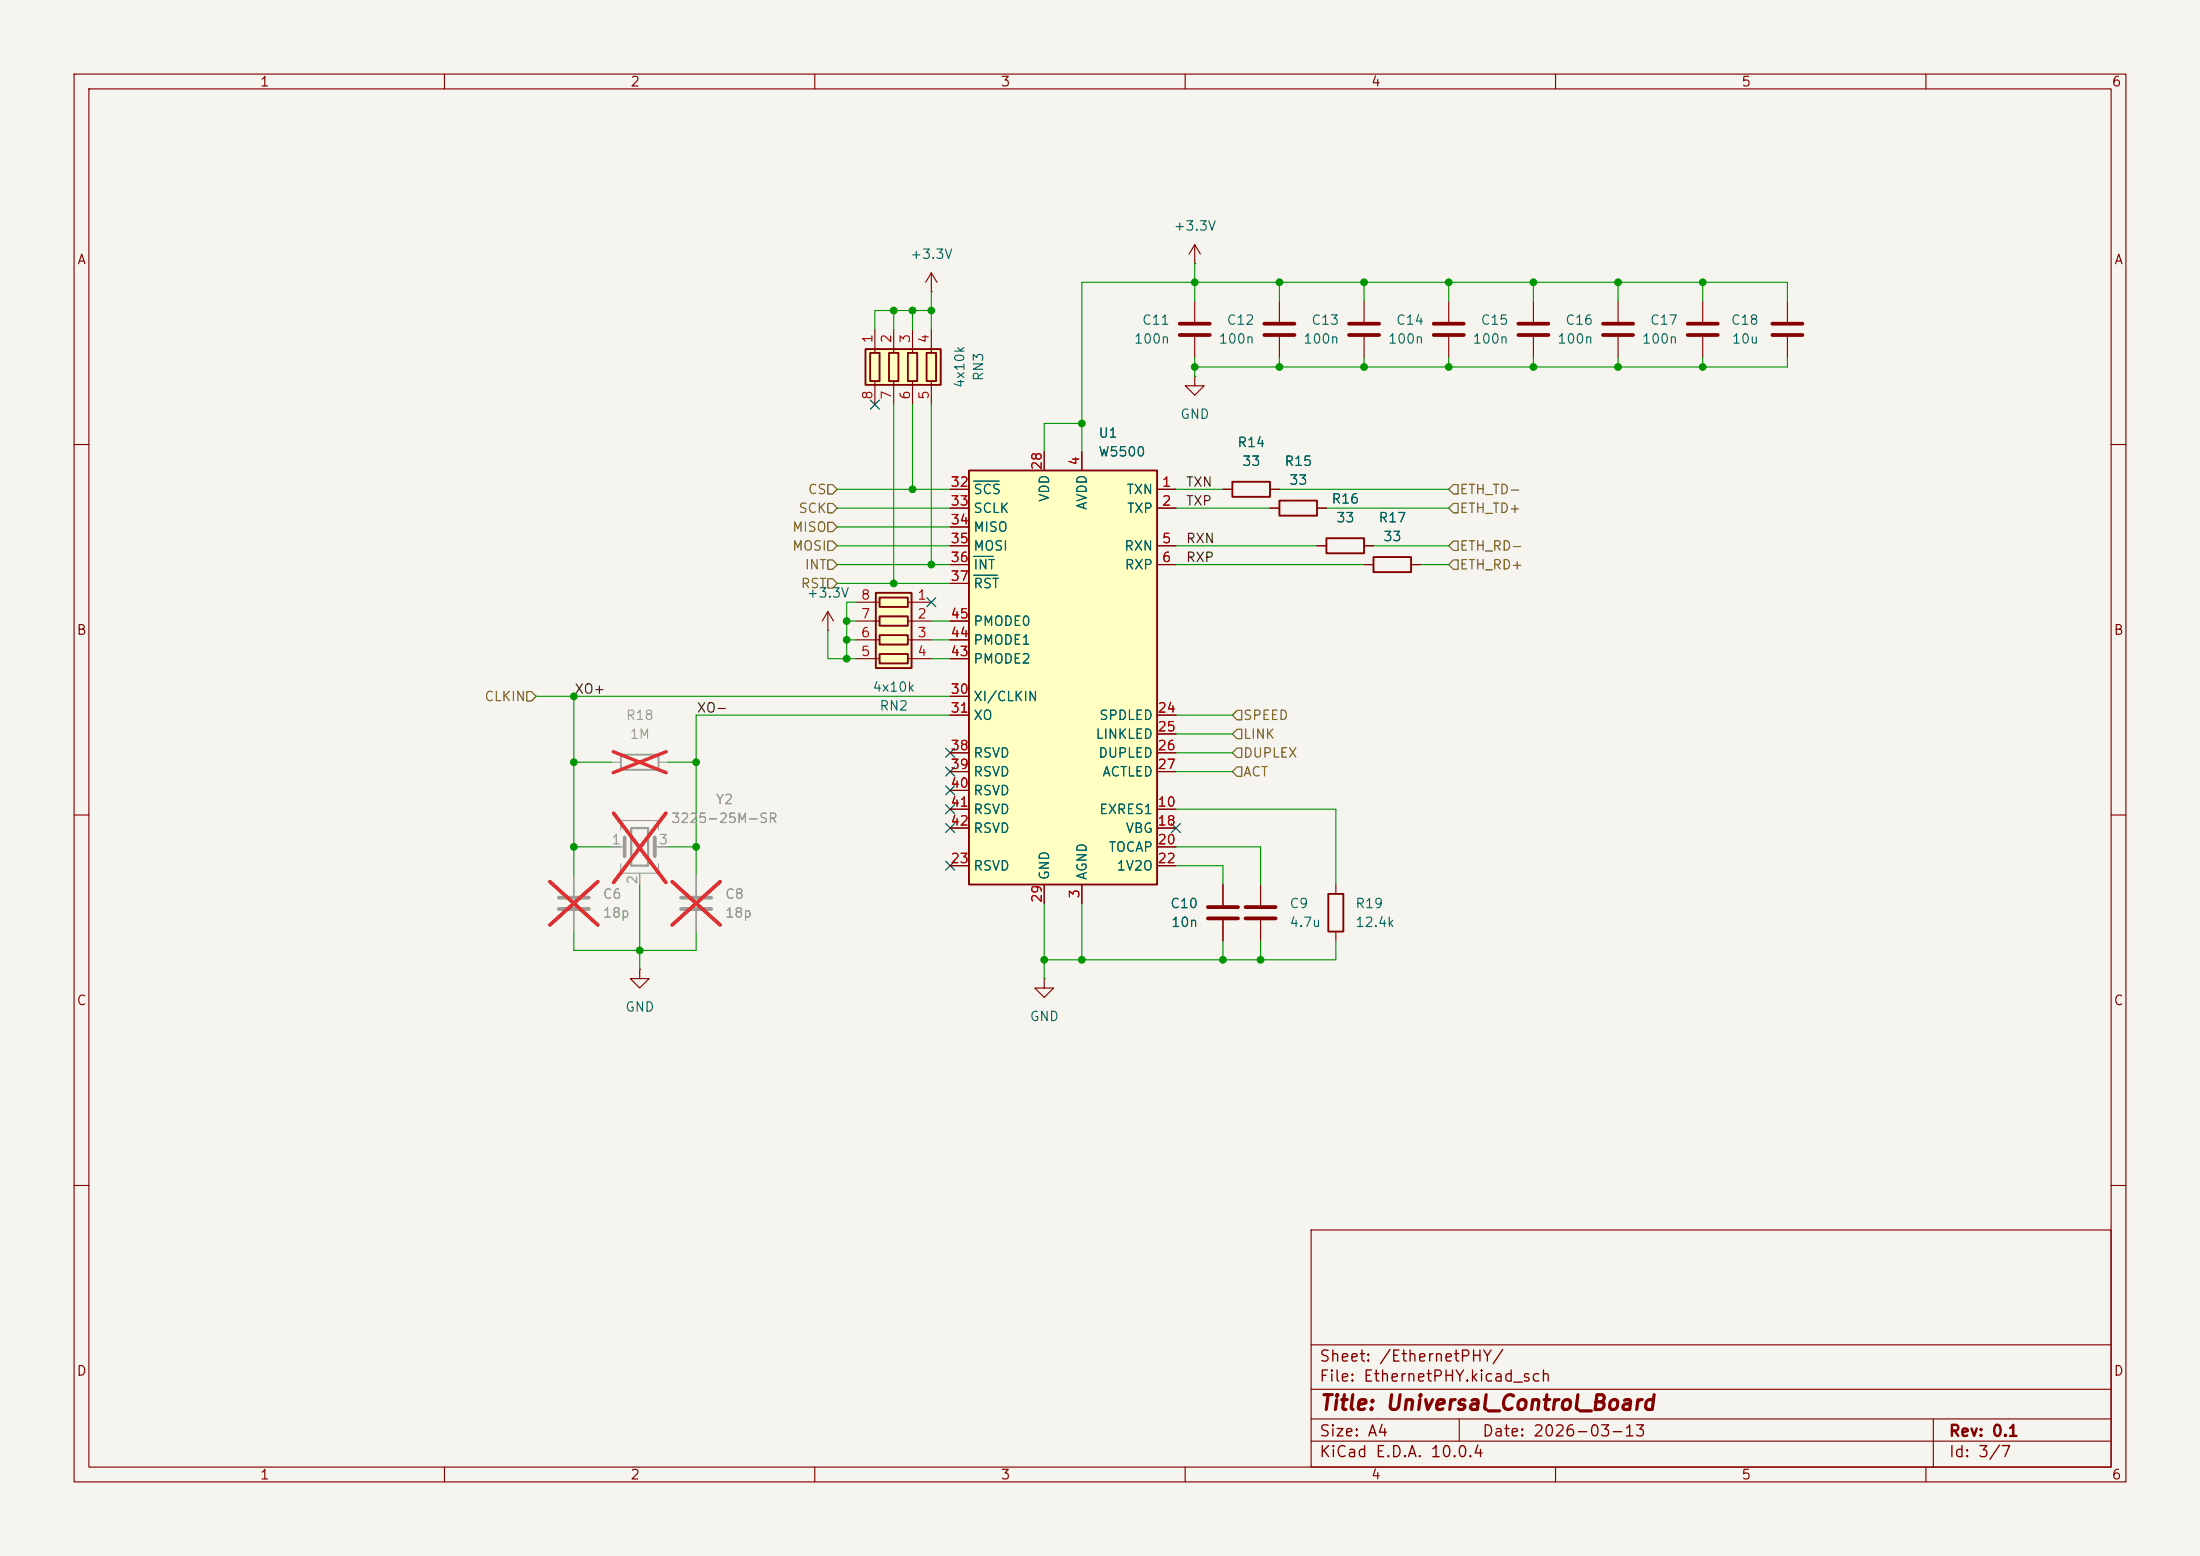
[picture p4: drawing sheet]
<svg xmlns="http://www.w3.org/2000/svg" width="297mm" height="210mm" viewBox="0 0 297 210" stroke-linecap="round" stroke-linejoin="round" font-family="sans-serif">
<path d="M0 0h297v210h-297z" fill="#f5f4ef" stroke="#f5f4ef" stroke-width=".14"/>
<g fill="none" stroke="#840000" stroke-width=".15">
<path d="M10 10h277v190h-277zM12 12h273v186h-273zM60 10v2M110 10v2M160 10v2M210 10v2M260 10v2M184.1 40.6v2.8M184.1 45.5v2.8M10 60h2M285 60h2M10 110h2"/>
<path d="M285 110h2M10 160h2M177 166h108v32h-108zM285 160h2M60 198v2M110 198v2M160 198v2M177 194.5h108M177 191.5h108M177 187.5h108M177 181.5h108M197 191.5v3"/>
<path d="M210 198v2M260 198v2M261 191.5v6.5"/>
</g>
<path d="M182.1 45.2h4.1M182.1 43.7h4.1" fill="none" stroke="#840000" stroke-width=".51"/>
<path d="M116.8 47.1h10.2v4.8h-10.2z" fill="#ffffc2"/>
<path d="M116.8 47.1h10.2v4.8h-10.2zM117.5 47.6h1.2v3.8h-1.2zM120 47.6h1.3v3.8h-1.3zM122.6 47.6h1.2v3.8h-1.2zM125.1 47.6h1.3v3.8h-1.3zM179.3 120.7h2.1v5h-2.1z" fill="none" stroke="#840000" stroke-width=".25"/>
<g fill="none" stroke="#840000" stroke-width=".15">
<path d="M118.1 44.5v3.1M118.1 51.4v3.2M120.6 44.5v3.1M120.6 51.4v3.2M123.2 44.5v3.1M123.2 51.4v3.2M125.7 44.5v3.1M125.7 51.4v3.2M172.7 40.6v2.8M172.7 45.5v2.8M195.6 40.6v2.8M195.6 45.5v2.8"/>
<path d="M218.4 40.6v2.8M218.4 45.5v2.8M229.9 40.6v2.8M229.9 45.5v2.8M111.8 85.1h.1M111.8 82.6l-.8 1.2M111.8 82.6l.7 1.2M111.8 82.6v2.5M170.2 119.4v2.8M180.3 119.4v1.3M86.4 130.8v1.3h1.2l-1.2 1.3-1.3-1.3h1.3M86.4 130.8h.1"/>
<path d="M170.2 124.2v2.8M180.3 125.7v1.3"/>
</g>
<path d="M170.7 45.2h4.1M170.7 43.7h4.1M193.5 45.2h4.1M193.5 43.7h4.1M216.4 45.2h4.1M216.4 43.7h4.1M227.8 45.2h4.1M227.8 43.7h4.1M168.1 122.4h4.1M168.1 124h4.1" fill="none" stroke="#840000" stroke-width=".51"/>
<path d="M75.4 121.2h4.1M75.4 122.7h4.1" fill="none" stroke="#9c9b98" stroke-width=".51"/>
<path d="M77.5 118.1v2.8M82.5 102.9h1.3M88.9 102.9h1.3M77.5 122.9v2.8" fill="none" stroke="#9c9b98" stroke-width=".15"/>
<path d="M74.2 119l6.5 5.8M80.7 119l-6.5 5.8M82.8 101.5l7.1 2.8M89.9 101.5l-7.1 2.8" fill="none" stroke="#e12e31" stroke-width=".46"/>
<path d="M83.8 101.9h5.1v2h-5.1z" fill="none" stroke="#9c9b98" stroke-width=".25"/>
<path d="M118.2 80h4.9v10.2h-4.9z" fill="#ffffc2"/>
<path d="M179.1 72.6h5v2.1h-5zM185.4 75.2h5.1v2h-5.1zM118.2 80h4.9v10.2h-4.9zM118.7 80.6h3.9v1.3h-3.9zM118.7 83.2h3.9v1.3h-3.9zM118.7 85.7h3.9v1.3h-3.9zM118.7 88.3h3.9v1.2h-3.9z" fill="none" stroke="#840000" stroke-width=".25"/>
<g fill="none" stroke="#840000" stroke-width=".15">
<path d="M161.3 35.6h.1M161.3 33v2.6M161.3 33l-.8 1.3M161.3 33l.8 1.3M161.3 40.6v2.8M161.3 45.5v2.8M207 40.6v2.8M207 45.5v2.8M177.8 73.7h1.3M184.1 76.2h1.3M184.1 73.7h1.3M190.5 76.2h1.3"/>
<path d="M115.6 81.3h3.1M115.6 83.8h3.1M115.6 86.4h3.1M115.6 88.9h3.1M122.6 81.3h3.1M122.6 83.8h3.1M122.6 86.4h3.1M122.6 88.9h3.1"/>
</g>
<path d="M159.3 45.2h4M159.3 43.7h4M205 45.2h4M205 43.7h4" fill="none" stroke="#840000" stroke-width=".51"/>
<path d="M130.8 63.5h25.4v55.9h-25.4z" fill="#ffffc2"/>
<path d="M130.8 63.5h25.4v55.9h-25.4zM166.4 65h5v2.1h-5zM172.7 67.6h5.1v2h-5.1z" fill="none" stroke="#840000" stroke-width=".25"/>
<g fill="none" stroke="#840000" stroke-width=".15">
<path d="M125.7 39.4h.1M125.7 36.8l-.7 1.3M125.7 36.8l.8 1.3M125.7 36.8v2.6M161.3 50.8v1.3h1.3l-1.3 1.2-1.3-1.2h1.3M161.3 50.8h.1M241.3 40.6v2.8M241.3 45.5v2.8M128.3 66h2.5M128.3 68.6h2.5M128.3 73.7h2.5M128.3 76.2h2.5"/>
<path d="M128.3 71.1h2.5M128.3 78.7h2.5M141 61v2.5M146 61v2.5M156.2 66h2.5M156.2 68.6h2.5M156.2 73.7h2.5M156.2 76.2h2.5M165.1 66h1.3M171.4 66h1.3M171.4 68.6h1.3M177.8 68.6h1.3"/>
<path d="M177.8 73.7h1.3M184.1 73.7h1.3M184.1 76.2h1.3M190.5 76.2h1.3M128.3 96.5h2.5M128.3 94h2.5M128.3 88.9h2.5M128.3 86.4h2.5M128.3 83.8h2.5M156.2 96.5h2.5M156.2 99.1h2.5M128.3 109.2h2.5"/>
<path d="M128.3 111.8h2.5M128.3 116.8h2.5M128.3 101.6h2.5M128.3 104.1h2.5M128.3 106.7h2.5M141 119.4v2.5M146 119.4v2.5M156.2 109.2h2.5M156.2 111.8h2.5M156.2 114.3h2.5M156.2 116.8h2.5M156.2 101.6h2.5"/>
<path d="M156.2 104.1h2.5M165.1 119.4v2.8M141 132.1v1.3h1.2l-1.2 1.2-1.3-1.2h1.3M141 132.1h.1M165.1 124.2v2.8"/>
</g>
<path d="M131.4 64.9h3.5M131.4 75.1h2.7M131.4 77.6h3.2" fill="none" stroke="#006464" stroke-width=".15"/>
<path d="M84.3 113v2.6M88.4 113v2.6M91.9 121.2h4.1M91.9 122.7h4.1" fill="none" stroke="#9c9b98" stroke-width=".51"/>
<path d="M77.5 118.1v2.8M82.5 114.3h1.8M83.8 112v-1.3h5.1v1.3M83.8 116.6v1.3h5.1v-1.3M86.4 117.9v1.5M88.4 114.3h1.8M94 118.1v2.8M77.5 122.9v2.8M94 122.9v2.8" fill="none" stroke="#9c9b98" stroke-width=".15"/>
<path d="M74.2 119l6.5 5.8M80.7 119l-6.5 5.8M82.8 109.8l7.1 9.3M89.9 109.8l-7.1 9.3M90.7 119l6.5 5.8M97.2 119l-6.5 5.8" fill="none" stroke="#e12e31" stroke-width=".46"/>
<path d="M85.2 111.8h2.3v5h-2.3z" fill="none" stroke="#9c9b98" stroke-width=".3"/>
<path d="M239.3 43.7h4M239.3 45.2h4M163.1 124h4M163.1 122.4h4" fill="none" stroke="#840000" stroke-width=".51"/>
<g fill="none" stroke="#725600" stroke-width=".15">
<path d="M111.8 65.4h.6l.6 .6-.6 .7h-.6zM111.8 67.9h.6l.6 .7-.6 .6h-.6zM111.8 70.5h.6l.6 .6-.6 .7h-.6zM111.8 75.6h.6l.6 .6-.6 .6h-.6zM111.8 78.1h.6l.6 .6-.6 .7h-.6zM111.8 73h.6l.6 .7-.6 .6h-.6zM195.6 73.7l.6-.7h.6v1.3h-.6zM196.2 75.6h.6v1.2h-.6l-.6-.6zM196.2 65.4h.6v1.3h-.6l-.6-.7zM196.2 67.9h.6v1.3h-.6l-.6-.6zM71.1 93.3h.7l.6 .7-.6 .6h-.7zM166.4 99.1l.6-.7h.6v1.3h-.6z"/>
<path d="M167 95.9h.6v1.3h-.6l-.6-.7zM166.4 104.1l.6-.6h.6v1.3h-.6zM167 101h.6v1.2h-.6l-.6-.6z"/>
</g>
<g fill="none" stroke="#009600" stroke-width=".15">
<path d="M125.7 39.4v5.1M161.3 35.6v5M172.7 38.1v2.5M184.1 38.1v2.5M195.6 38.1v2.5M207 38.1v2.5M218.4 38.1v2.5M229.9 38.1v2.5M120.6 41.9v2.6M120.6 54.6v24.1M123.2 41.9v2.6M123.2 54.6v11.4"/>
<path d="M125.7 54.6v21.6M125.7 41.9h-7.6v2.6M146 57.2h-5v3.8M161.3 48.3v2.5M172.7 48.3v1.2M184.1 48.3v1.2M195.6 48.3v1.2M207 48.3v1.2M218.4 48.3v1.2M229.9 48.3v1.2M241.3 40.6v-2.5h-95.3v22.9M241.3 48.3v1.2h-80"/>
<path d="M113 73.7h15.3M113 76.2h15.3M113 66h15.3M113 68.6h15.3M113 78.7h15.3M113 71.1h15.3M158.7 73.7h19.1M158.7 76.2h25.4M158.7 66h6.4M158.7 68.6h12.7M172.7 66h22.9M179.1 68.6h16.5"/>
<path d="M185.4 73.7h10.2M191.8 76.2h3.8M72.4 94h55.9M77.5 94v24.1M111.8 85.1v3.8h3.8M114.3 83.8h1.3M114.3 86.4h1.3M115.6 81.3h-1.3v7.6M125.7 83.8h2.6M125.7 86.4h2.6M125.7 88.9h2.6M128.3 96.5h-34.3v21.6"/>
<path d="M158.7 99.1h7.7M158.7 96.5h7.7M77.5 102.9h5M77.5 114.3h5M86.4 119.4v11.4M90.2 102.9h3.8M90.2 114.3h3.8M158.7 114.3h11.5v5.1M158.7 116.8h6.4v2.6M158.7 109.2h21.6v10.2M158.7 104.1h7.7M158.7 101.6h7.7"/>
<path d="M77.5 125.7v2.6h16.5v-2.6M141 121.9v10.2M146 121.9v7.6M165.1 127v2.5M170.2 127v2.5M180.3 127v2.5h-39.3"/>
</g>
<g fill="none" stroke="#000084" stroke-width=".15">
<path d="M117.5 54l1.2 1.2M118.7 54l-1.2 1.2M125.1 80.7l1.2 1.2M126.3 80.7l-1.2 1.2M127.7 116.2l1.2 1.2M127.7 103.5l1.2 1.2M127.7 108.6l1.2 1.2M127.7 101l1.2 1.2M127.7 111.2l1.2 1.2M127.7 106.1l1.2 1.2M128.9 116.2l-1.2 1.2M128.9 103.5l-1.2 1.2"/>
<path d="M128.9 108.6l-1.2 1.2M128.9 101l-1.2 1.2M128.9 111.2l-1.2 1.2M128.9 106.1l-1.2 1.2M158.1 111.2l1.3 1.2M159.4 111.2l-1.3 1.2"/>
</g>
<g fill="#009600" stroke="#009600" stroke-width=".14">
<circle cx="229.9" cy="38.1" r=".46"/>
<circle cx="218.4" cy="38.1" r=".46"/>
<circle cx="229.9" cy="49.5" r=".46"/>
<circle cx="195.6" cy="38.1" r=".46"/>
<circle cx="184.1" cy="38.1" r=".46"/>
<circle cx="207" cy="38.1" r=".46"/>
<circle cx="207" cy="49.5" r=".46"/>
<circle cx="195.6" cy="49.5" r=".46"/>
<circle cx="184.1" cy="49.5" r=".46"/>
<circle cx="172.7" cy="49.5" r=".46"/>
<circle cx="172.7" cy="38.1" r=".46"/>
<circle cx="218.4" cy="49.5" r=".46"/>
<circle cx="77.5" cy="114.3" r=".46"/>
<circle cx="86.4" cy="128.3" r=".46"/>
<circle cx="77.5" cy="102.9" r=".46"/>
<circle cx="77.5" cy="94" r=".46"/>
<circle cx="94" cy="102.9" r=".46"/>
<circle cx="94" cy="114.3" r=".46"/>
<circle cx="146" cy="129.5" r=".46"/>
<circle cx="141" cy="129.5" r=".46"/>
<circle cx="170.2" cy="129.5" r=".46"/>
<circle cx="165.1" cy="129.5" r=".46"/>
<circle cx="123.2" cy="41.9" r=".46"/>
<circle cx="125.7" cy="41.9" r=".46"/>
<circle cx="123.2" cy="66" r=".46"/>
<circle cx="120.6" cy="41.9" r=".46"/>
<circle cx="114.3" cy="83.8" r=".46"/>
<circle cx="114.3" cy="88.9" r=".46"/>
<circle cx="114.3" cy="86.4" r=".46"/>
<circle cx="125.7" cy="76.2" r=".46"/>
<circle cx="120.6" cy="78.7" r=".46"/>
<circle cx="161.3" cy="49.5" r=".46"/>
<circle cx="161.3" cy="38.1" r=".46"/>
<circle cx="146" cy="57.2" r=".46"/>
</g>
<text font-size="2" fill="#840000" x="178" y="190.8">Title: Universal_Control_Board</text>
<g font-size="1.5" fill="#840000">
<text x="178" y="184.2">Sheet: /EthernetPHY/</text>
<text x="178" y="186.9">File: EthernetPHY.kicad_sch</text>
<text x="178" y="197.1">KiCad E.D.A. 10.0.4</text>
<text x="178" y="194.3">Size: A4</text>
<text x="200" y="194.3">Date: 2026-03-13</text>
<text x="263" y="194.3">Rev: 0.1</text>
<text x="263" y="197.1">Id: 3/7</text>
</g>
<g font-size="1.3" fill="#840000">
<text x="35" y="12">1</text>
<text x="85" y="12">2</text>
<text x="135" y="12">3</text>
<text x="185" y="12">4</text>
<text x="235" y="12">5</text>
<text x="285" y="12">6</text>
<text x="10.3" y="36">A</text>
<text x="285.3" y="36">A</text>
<text x="10.3" y="86">B</text>
<text x="285.3" y="86">B</text>
<text x="10.3" y="136">C</text>
<text x="285.3" y="136">C</text>
<text x="10.3" y="186">D</text>
<text x="285.3" y="186">D</text>
<text x="35" y="200">1</text>
<text x="85" y="200">2</text>
<text x="135" y="200">3</text>
<text x="185" y="200">4</text>
<text x="235" y="200">5</text>
<text x="285" y="200">6</text>
</g>
<g font-size="1.3" fill="#006464">
<text x="122.8" y="35.3">+3.3V</text>
<text x="158.3" y="31.5">+3.3V</text>
<text x="153" y="46.7">100n</text>
<text x="154.1" y="44.2">C11</text>
<text x="164.4" y="46.7">100n</text>
<text x="165.5" y="44.2">C12</text>
<text x="175.9" y="46.7">100n</text>
<text x="176.9" y="44.2">C13</text>
<text x="187.3" y="46.7">100n</text>
<text x="188.4" y="44.2">C14</text>
<text x="198.7" y="46.7">100n</text>
<text x="199.8" y="44.2">C15</text>
<text x="210.1" y="46.7">100n</text>
<text x="211.2" y="44.2">C16</text>
<text x="221.6" y="46.7">100n</text>
<text x="222.7" y="44.2">C17</text>
<text x="233.6" y="44.2">C18</text>
<text x="233.7" y="46.7">10u</text>
<text x="130.5" y="52.5" transform="rotate(-90 130.5 52.5)">4x10k</text>
<text x="133.1" y="51.5" transform="rotate(-90 133.1 51.5)">RN3</text>
<text x="148.2" y="59.4">U1</text>
<text x="159.3" y="56.9">GND</text>
<text x="148.2" y="61.9">W5500</text>
<text x="167" y="60.7">R14</text>
<text x="167.6" y="63.2">33</text>
<text x="173.3" y="63.2">R15</text>
<text x="173.9" y="65.7">33</text>
<text x="131.3" y="67">SCS</text>
<text x="131.3" y="69.6">SCLK</text>
<text x="141.9" y="67.8" transform="rotate(-90 141.9 67.8)">VDD</text>
<text x="147" y="68.9" transform="rotate(-90 147 68.9)">AVDD</text>
<text x="152" y="67">TXN</text>
<text x="152.1" y="69.6">TXP</text>
<text x="179.7" y="68.3">R16</text>
<text x="180.3" y="70.8">33</text>
<text x="186" y="70.8">R17</text>
<text x="131.3" y="72.1">MISO</text>
<text x="131.3" y="74.6">MOSI</text>
<text x="131.3" y="77.2">INT</text>
<text x="151.7" y="74.6">RXN</text>
<text x="151.7" y="77.2">RXP</text>
<text x="186.6" y="73.4">33</text>
<text x="108.8" y="81">+3.3V</text>
<text x="131.3" y="79.7">RST</text>
<text x="131.3" y="89.9">PMODE2</text>
<text x="131.3" y="87.3">PMODE1</text>
<text x="131.3" y="84.8">PMODE0</text>
<text x="117.7" y="93.7">4x10k</text>
<text x="131.3" y="95">XI/CLKIN</text>
<text x="118.6" y="96.2">RN2</text>
<text x="131.3" y="97.5">XO</text>
<text x="147.8" y="100">LINKLED</text>
<text x="148.3" y="97.5">SPDLED</text>
<text x="131.3" y="102.6">RSVD</text>
<text x="131.3" y="105.1">RSVD</text>
<text x="131.3" y="107.7">RSVD</text>
<text x="148.2" y="102.6">DUPLED</text>
<text x="148.7" y="105.1">ACTLED</text>
<text x="131.3" y="110.2">RSVD</text>
<text x="131.3" y="112.7">RSVD</text>
<text x="148.3" y="110.2">EXRES1</text>
<text x="151.9" y="112.7">VBG</text>
<text x="131.3" y="117.8">RSVD</text>
<text x="141.9" y="118.9" transform="rotate(-90 141.9 118.9)">GND</text>
<text x="147" y="118.9" transform="rotate(-90 147 118.9)">AGND</text>
<text x="149.6" y="115.3">TOCAP</text>
<text x="150.7" y="117.8">1V2O</text>
<text x="157.9" y="122.9">C10</text>
<text x="158" y="125.4">10n</text>
<text x="174" y="122.9">C9</text>
<text x="174" y="125.4">4.7u</text>
<text x="182.9" y="122.9">R19</text>
<text x="182.9" y="125.4">12.4k</text>
<text x="84.3" y="136.9">GND</text>
<text x="138.9" y="138.1">GND</text>
</g>
<g font-size="1.3" fill="#a90000">
<text x="118.1" y="46.4" transform="rotate(-90 118.1 46.4)">1</text>
<text x="120.6" y="46.4" transform="rotate(-90 120.6 46.4)">2</text>
<text x="123.2" y="46.4" transform="rotate(-90 123.2 46.4)">3</text>
<text x="125.7" y="46.4" transform="rotate(-90 125.7 46.4)">4</text>
<text x="118.1" y="54" transform="rotate(-90 118.1 54)">8</text>
<text x="120.6" y="54" transform="rotate(-90 120.6 54)">7</text>
<text x="123.2" y="54" transform="rotate(-90 123.2 54)">6</text>
<text x="125.7" y="54" transform="rotate(-90 125.7 54)">5</text>
<text x="140.9" y="63.5" transform="rotate(-90 140.9 63.5)">28</text>
<text x="146" y="62.9" transform="rotate(-90 146 62.9)">4</text>
<text x="128.2" y="66">32</text>
<text x="128.2" y="68.6">33</text>
<text x="128.2" y="71.1">34</text>
<text x="156.8" y="66">1</text>
<text x="156.8" y="68.6">2</text>
<text x="128.2" y="73.6">35</text>
<text x="128.2" y="76.2">36</text>
<text x="156.8" y="73.6">5</text>
<text x="156.8" y="76.2">6</text>
<text x="116.1" y="83.8">7</text>
<text x="116.1" y="81.3">8</text>
<text x="123.8" y="81.3">1</text>
<text x="123.8" y="83.8">2</text>
<text x="128.2" y="78.7">37</text>
<text x="128.2" y="83.8">45</text>
<text x="116.1" y="88.9">5</text>
<text x="116.1" y="86.3">6</text>
<text x="123.8" y="86.3">3</text>
<text x="123.8" y="88.9">4</text>
<text x="128.2" y="88.9">43</text>
<text x="128.2" y="86.3">44</text>
<text x="128.2" y="94">30</text>
<text x="128.2" y="96.5">31</text>
<text x="128.2" y="101.6">38</text>
<text x="156.2" y="96.5">24</text>
<text x="156.2" y="99">25</text>
<text x="156.2" y="101.6">26</text>
<text x="128.2" y="104.1">39</text>
<text x="128.2" y="106.7">40</text>
<text x="156.2" y="104.1">27</text>
<text x="128.2" y="109.2">41</text>
<text x="128.2" y="111.7">42</text>
<text x="156.2" y="109.2">10</text>
<text x="156.2" y="111.7">18</text>
<text x="128.2" y="116.8">23</text>
<text x="156.2" y="114.3">20</text>
<text x="156.2" y="116.8">22</text>
<text x="140.9" y="122" transform="rotate(-90 140.9 122)">29</text>
<text x="146" y="121.4" transform="rotate(-90 146 121.4)">3</text>
</g>
<g font-size="1.3" fill="#725600">
<text x="107.7" y="69.6">SCK</text>
<text x="109" y="67">CS</text>
<text x="197" y="67">ETH_TD-</text>
<text x="197" y="69.6">ETH_TD+</text>
<text x="106.9" y="72.1">MISO</text>
<text x="106.9" y="74.6">MOSI</text>
<text x="108.6" y="77.2">INT</text>
<text x="197" y="77.2">ETH_RD+</text>
<text x="197" y="74.6">ETH_RD-</text>
<text x="108" y="79.7">RST</text>
<text x="65.3" y="95">CLKIN</text>
<text x="167.7" y="100">LINK</text>
<text x="167.7" y="97.5">SPEED</text>
<text x="167.7" y="105.1">ACT</text>
<text x="167.7" y="102.6">DUPLEX</text>
</g>
<g font-size="1.3" fill="#0f0f0f">
<text x="160" y="68.5">TXP</text>
<text x="160" y="66">TXN</text>
<text x="160" y="73.6">RXN</text>
<text x="160" y="76.2">RXP</text>
<text x="77.5" y="93.9">XO+</text>
<text x="94" y="96.5">XO-</text>
</g>
<g font-size="1.3" fill="#939391">
<text x="84.4" y="97.5">R18</text>
<text x="84.9" y="100">1M</text>
<text x="90.5" y="111.4">3225-25M-SR</text>
<text x="96.5" y="108.9">Y2</text>
<text x="81.3" y="121.6">C6</text>
<text x="81.3" y="124.2">18p</text>
<text x="97.8" y="121.6">C8</text>
<text x="97.8" y="124.2">18p</text>
</g>
<g font-size="1.3" fill="#a5a4a2">
<text x="82.5" y="114.3">1</text>
<text x="86.3" y="119.5" transform="rotate(-90 86.3 119.5)">2</text>
<text x="88.8" y="114.3">3</text>
</g>
</svg>
